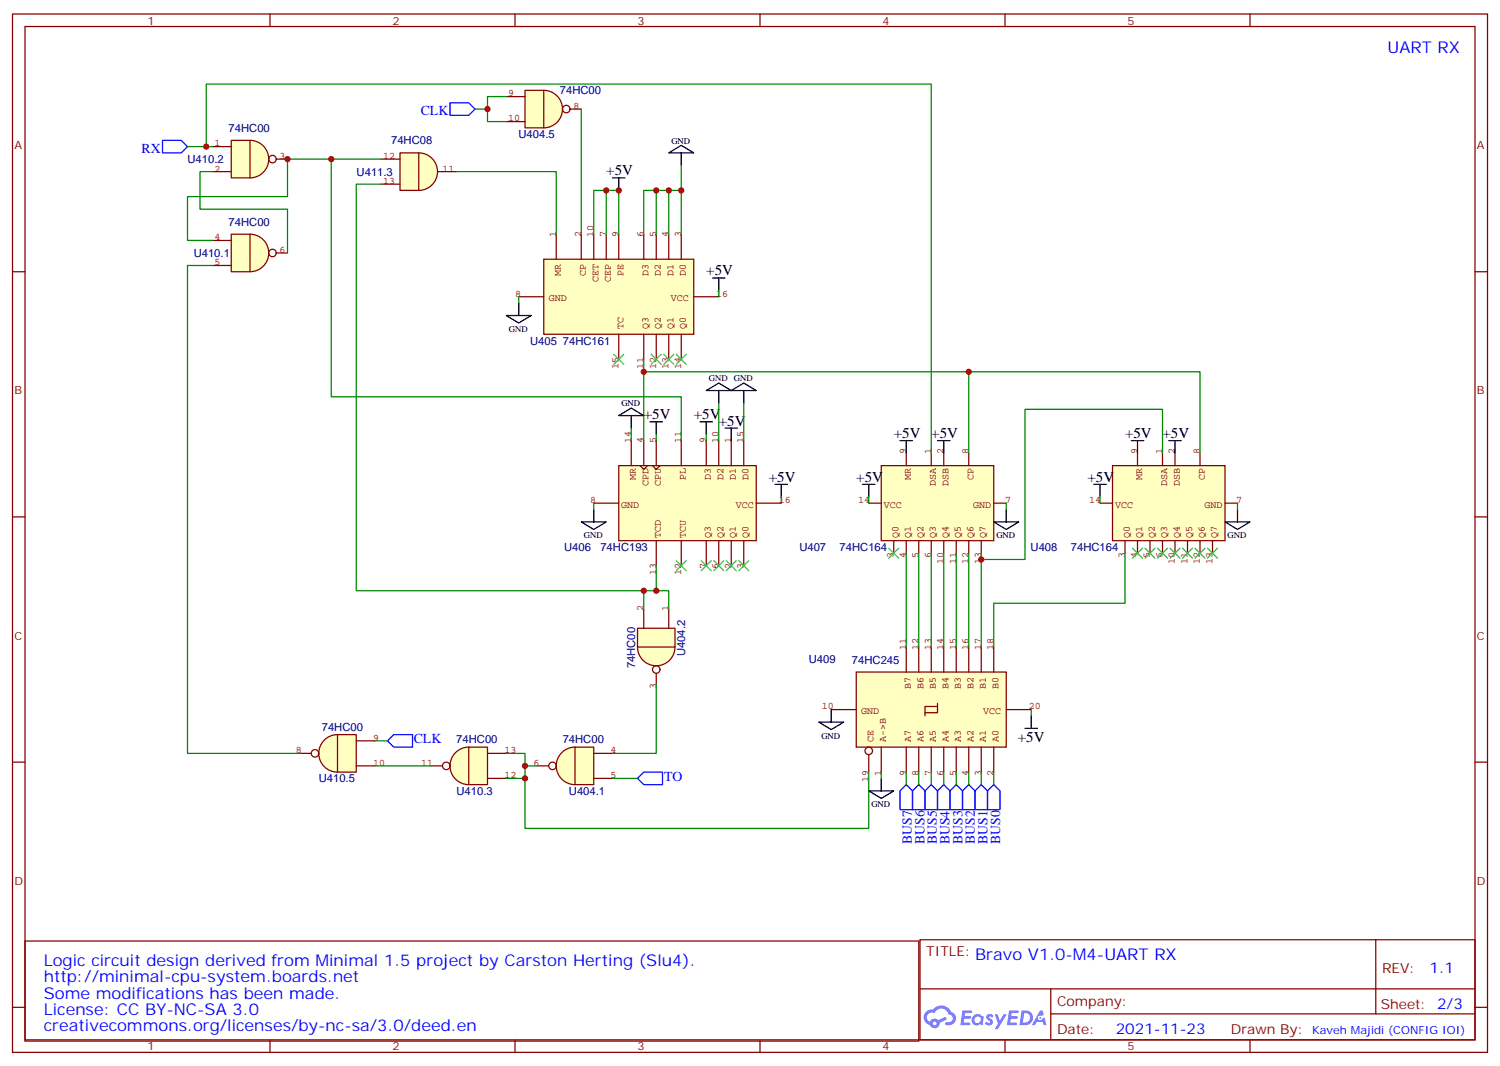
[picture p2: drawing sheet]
<svg xmlns="http://www.w3.org/2000/svg" width="423mm" height="301mm" viewBox="0 0 423 301" stroke-linecap="round" stroke-linejoin="round" font-family="sans-serif">
<g fill="none" stroke="#870000" stroke-width=".35">
<path d="M3.5 4h416.3v292.8h-416.3zM7.1 7.5h409.2v285.7h-409.2zM76.2 4v3.5M145.3 4v3.5M214.5 4v3.5M283.6 4v3.5M352.8 4v3.5M3.5 76.6h3.6M416.3 76.6h3.5M3.5 145.8h3.6M416.3 145.8h3.5M3.5 214.9h3.6"/>
<path d="M416.3 214.9h3.5M259.6 265h156.7v28.2h-156.7zM259.7 278.9h156.4M296.6 278.9v14.1M388.3 265v20.9M3.5 284.1h3.6M76.2 293.2v3.6M145.3 293.2v3.6M214.5 293.2v3.6M283.6 293.2v3.6M296.6 285.9h119.5M352.8 293.2v3.6"/>
<path d="M416.3 284.1h3.5"/>
</g>
<g fill="#5487ff">
<path d="M278.6 286.2a1.22 1.22 0 0 1 1.7 .2l-.3 .6a.47 .47 0 0 0-.4-.4 .47 .47 0 0 0-.5 .2l.1 .1a1.23 1.23 0 0 1 .8 2 1.44 1.44 0 0 1-2.1-.3l.5-.6 .7 .5a.29 .29 0 0 0 .4-.3 .29 .29 0 0 0-.3-.3 1.04 1.04 0 0 1-.6-1.7z"/>
<path d="M271.6 284.9h2.4l.3 .2-.1 .5-1.8 .1-.2 .8h1.6l.3 .4-.4 .4h-1.6l-.1 1.1h1.7l.2 .3-.2 .3-2.7 .1z"/>
<path d="M284.8 284.9h2.3l.4 .2-.2 .5-1.8 .1-.1 .8h1.5l.3 .4-.4 .4h-1.5l-.2 1.1h1.7l.2 .3-.2 .3-2.6 .1z"/>
<path d="M293.5 284.9h.7l.4 1.3-.6 .3a.69 .69 0 0 0-1.1 .3 .69 .69 0 0 0 .5 .9 .69 .69 0 0 0 .9-.6l.4-.2 .6 2.2h-.8l-.2-.9h-1.7l-.5 .9h-.9z"/>
<path d="M280.8 286h.7l.7 1.8 1.1-1.8h.8l-2.5 4.2h-.9l1-1.5z"/>
<path d="M288.3 284.9l-.6 4.2h1.4a2.11 2.11 0 0 0 2.4-2.1 2.11 2.11 0 0 0-2.5-2.1zM289 285.7a1.39 1.39 0 0 1 1.7 1.4 1.39 1.39 0 0 1-1.8 1.3h-.2z"/>
<path d="M274.6 286.6a1.54 1.54 0 0 0 0 2.1 1.54 1.54 0 0 0 2.1 .1l.6 .3 .3-2.3-.1-.3h-.5a1.49 1.49 0 0 0-2.4 .1zM274.9 287.6a.95 .95 0 0 1 1.9 0 .95 .95 0 0 1-1.9 0z"/>
<path d="M261.4 285.3a2.18 2.18 0 0 0 1 3.7 1.44 1.44 0 0 0 1.7 .9 1.44 1.44 0 0 0 1.1-1.4l2-1-.4-.8-1.9 1a1.47 1.47 0 0 0-2.5 .4 1.39 1.39 0 0 1-.6-1.9 1.39 1.39 0 0 1 2-.5 2.12 2.12 0 0 1 2.1-1.3 2.12 2.12 0 0 1 1.9 1.7 1.14 1.14 0 0 1 1.1 1.4 1.14 1.14 0 0 1-1.6 .7 .43 .43 0 0 0-.6 .4 .43 .43 0 0 0 .4 .5 1.98 1.98 0 0 0 2.6-1.2 1.98 1.98 0 0 0-1.3-2.6 3.1 3.1 0 0 0-5.2-.6l-.9 .1zM263.2 288.6a.55 .55 0 0 1 1.1 0 .55 .55 0 0 1-1.1 0z"/>
<circle cx="293.6" cy="287" r=".26"/>
</g>
<path d="M153.5 73.1h42.3v21.2h-42.3z" fill="#ffffc2" stroke="#850000" stroke-width=".35"/>
<g fill="none" stroke="#850000" stroke-width=".35">
<path d="M157 66v7.1M164 66v7.1M167.6 66v7.1M171.1 66v7.1M174.6 66v7.1M181.7 66v7.1M185.2 66v7.1M188.7 66v7.1M192.3 66v7.1M146.4 83.7h7.1M174.6 94.3v7M181.7 94.3v7"/>
<path d="M185.2 94.3v7M188.7 94.3v7M192.3 94.3v7M195.8 83.7h7"/>
</g>
<path d="M174.6 131.3h38.8v21.2h-38.8z" fill="#ffffc2" stroke="#850000" stroke-width=".35"/>
<g fill="none" stroke="#850000" stroke-width=".35">
<path d="M178.2 124.2v7.1M180.6 131.3l1.1 1.1 1-1.1M181.7 124.2v7.1M184.1 131.3l1.1 1.1 1.1-1.1M185.2 124.2v7.1M192.3 124.2v7.1M199.3 124.2v7.1M202.8 124.2v7.1M206.4 124.2v7.1M209.9 124.2v7.1M167.6 141.9h7M185.2 152.5v7"/>
<path d="M192.3 152.5v7M199.3 152.5v7M202.8 152.5v7M206.4 152.5v7M209.9 152.5v7M213.4 141.9h7.1"/>
</g>
<path d="M248.7 131.3h31.8v21.2h-31.8z" fill="#ffffc2" stroke="#850000" stroke-width=".35"/>
<g fill="none" stroke="#850000" stroke-width=".35">
<path d="M255.8 127.8v3.5M262.8 127.8v3.5M266.3 127.8v3.5M273.4 127.8v3.5M245.2 141.9h3.5M252.2 152.5v3.5M255.8 152.5v3.5M259.3 152.5v3.5M262.8 152.5v3.5M266.3 152.5v3.5M269.9 152.5v3.5M273.4 152.5v3.5"/>
<path d="M276.9 152.5v3.5M280.5 141.9h3.5"/>
</g>
<g fill="#ffffc2" stroke="#850000" stroke-width=".35">
<path d="M70.6 66a5.3 5.3 0 0 1 5.2 5.3 5.3 5.3 0 0 1-5.2 5.3z"/>
<path d="M65.3 66h5.3v10.6h-5.3z"/>
</g>
<g fill="none" stroke="#850000" stroke-width=".35">
<path d="M60 67.8h5.3M60 74.9h5.3M78 71.3h3.1"/>
<circle cx="76.9" cy="71.3" r="1.06"/>
</g>
<g fill="#ffffc2" stroke="#850000" stroke-width=".35">
<path d="M70.6 39.6a5.3 5.3 0 0 1 5.2 5.3 5.3 5.3 0 0 1-5.2 5.3z"/>
<path d="M65.3 39.6h5.3v10.6h-5.3z"/>
</g>
<g fill="none" stroke="#850000" stroke-width=".35">
<path d="M60 41.3h5.3M60 48.4h5.3M78 44.9h3.1"/>
<circle cx="76.9" cy="44.9" r="1.06"/>
</g>
<g fill="#ffffc2" stroke="#850000" stroke-width=".35">
<path d="M128.6 212.2a5.3 5.3 0 0 1 3.7-1.5v10.6a5.3 5.3 0 0 1-4.9-3.3 5.3 5.3 0 0 1 1.2-5.8z"/>
<path d="M132.3 210.7h5.3v10.6h-5.3z"/>
</g>
<g fill="none" stroke="#850000" stroke-width=".35">
<path d="M121.7 216h3.2M137.6 219.5h5.3M137.6 212.4h5.3"/>
<circle cx="125.9" cy="216" r="1.06"/>
</g>
<g fill="#ffffc2" stroke="#850000" stroke-width=".35">
<path d="M91.5 208.7a5.3 5.3 0 0 1 3.7-1.5v10.5a5.3 5.3 0 0 1-4.8-3.2 5.3 5.3 0 0 1 1.1-5.8z"/>
<path d="M95.2 207.2h5.3v10.5h-5.3z"/>
</g>
<g fill="none" stroke="#850000" stroke-width=".35">
<path d="M84.7 212.4h3.1M100.5 216h5.3M100.5 208.9h5.3"/>
<circle cx="88.9" cy="212.4" r="1.06"/>
</g>
<g fill="#ffffc2" stroke="#850000" stroke-width=".35">
<path d="M118.2 43.1a5.3 5.3 0 0 1 5.3 5.3 5.3 5.3 0 0 1-5.3 5.3z"/>
<path d="M112.9 43.1h5.3v10.6h-5.3z"/>
</g>
<path d="M107.6 44.9h5.3M107.6 51.9h5.3M123.5 48.4h5.3" fill="none" stroke="#850000" stroke-width=".35"/>
<path d="M52.9 41.3h7.1M60 48.4h-3.6v10.6h24.7v12.3M107.6 44.9h-26.5v10.6h-28.2v12.3h7.1" fill="none" stroke="#008700" stroke-width=".35"/>
<path d="M45.9 39.6h5.3l1.7 1.7-1.7 1.8h-5.3z" fill="none" stroke="#00f" stroke-width=".35"/>
<g fill="#ffffc2" stroke="#850000" stroke-width=".35">
<path d="M158.5 212.2a5.3 5.3 0 0 1 3.8-1.5v10.6a5.3 5.3 0 0 1-4.9-3.3 5.3 5.3 0 0 1 1.1-5.8z"/>
<path d="M162.3 210.7h5.3v10.6h-5.3z"/>
</g>
<g fill="none" stroke="#850000" stroke-width=".35">
<path d="M151.7 216h3.2M167.6 212.4h5.3M167.6 219.5h5.3"/>
<circle cx="155.9" cy="216" r="1.06"/>
</g>
<g fill="#ffffc2" stroke="#850000" stroke-width=".35">
<path d="M179.9 182.5h10.6a5.3 5.3 0 0 1-5.3 5.2 5.3 5.3 0 0 1-5.3-5.2z"/>
<path d="M179.9 177.2h10.6v5.3h-10.6z"/>
</g>
<g fill="none" stroke="#850000" stroke-width=".35">
<path d="M181.7 171.9v5.3M188.7 171.9v5.3M185.2 189.9v3.1"/>
<circle cx="185.2" cy="188.8" r="1.06"/>
</g>
<g fill="#ffffc2" stroke="#850000" stroke-width=".35">
<path d="M153.5 25.5a5.3 5.3 0 0 1 5.2 5.3 5.3 5.3 0 0 1-5.2 5.3z"/>
<path d="M148.2 25.5h5.3v10.6h-5.3z"/>
</g>
<g fill="none" stroke="#850000" stroke-width=".35">
<path d="M142.9 34.3h5.3M142.9 27.2h5.3M160.9 30.8h3.1"/>
<circle cx="159.8" cy="30.8" r="1.06"/>
</g>
<path d="M127 29h5.3l1.8 1.8-1.8 1.7h-5.3zM109.4 208.9l1.7-1.7h5.3v3.5h-5.3zM179.9 219.5l1.8-1.8h5.3v3.6h-5.3z" fill="none" stroke="#00f" stroke-width=".35"/>
<g fill="none" stroke="#008700" stroke-width=".35">
<path d="M134.1 30.8h3.5M142.9 27.2h-5.3v7.1h5.3M164 30.8v35.2M93.5 44.9v67h98.8v12.3M107.6 51.9h-7.1v114.7h81.2M128.8 48.4h28.2v17.6M171.1 53.7v12.3M185.2 53.7v12.3M188.7 53.7v12.3M192.3 46.6v7.1M167.6 66v-12.3h7v12.3M181.7 66v-12.3h10.6v12.3"/>
<path d="M146.4 83.7v1.7M202.8 81.9v1.8M181.7 101.3v22.9M202.8 113.7v10.5M209.9 113.7v10.5M178.2 120.7v3.5M185.2 122.5v1.7M199.3 122.5v1.7M167.6 141.9v1.8M185.2 159.5v7.1M220.5 140.1v1.8M181.7 171.9v-5.3h7v5.3"/>
<path d="M185.2 193v19.4h-12.3M105.8 208.9h3.6M148.2 216h3.5M172.9 219.5h7"/>
</g>
<g fill="none" stroke="#000" stroke-width=".35">
<path d="M172.9 50.2h3.5M174.6 50.2v3.5M188.7 43.1l3.6-2.1 3.5 2.1zM192.3 43.1v3.5M201.1 78.4h3.5M202.8 78.4v3.5M142.9 89h7l-3.5 2.1zM146.4 85.4v3.6M174.6 117.2l3.6-2.1 3.5 2.1zM178.2 117.2v3.5M183.4 119h3.6M185.2 119v3.5"/>
<path d="M197.6 119h3.5M199.3 110.1l3.5-2.1 3.6 2.1zM199.3 119v3.5M202.8 110.1v3.6M206.4 110.1l3.5-2.1 3.5 2.1zM209.9 110.1v3.6M204.6 120.7h3.5M206.4 120.7v3.5M218.7 136.6h3.5M220.5 136.6v3.5M164 147.2h7.1l-3.5 2.1zM167.6 143.7v3.5"/>
</g>
<g fill="none" stroke="#3c3" stroke-width=".35">
<path d="M173.2 99.9l2.8 2.8M176 99.9l-2.8 2.8M183.8 99.9l2.8 2.8M186.6 99.9l-2.8 2.8M187.3 99.9l2.8 2.8M190.1 99.9l-2.8 2.8M190.9 99.9l2.8 2.8M193.7 99.9l-2.8 2.8M190.9 158.1l2.8 2.8M193.7 158.1l-2.8 2.8M197.9 158.1l2.8 2.8M200.7 158.1l-2.8 2.8"/>
<path d="M201.4 158.1l2.9 2.8M204.3 158.1l-2.9 2.8M205 158.1l2.8 2.8M207.8 158.1l-2.8 2.8M208.5 158.1l2.8 2.8M211.3 158.1l-2.8 2.8"/>
</g>
<path d="M314 131.3h31.7v21.2h-31.7z" fill="#ffffc2" stroke="#850000" stroke-width=".35"/>
<g fill="none" stroke="#850000" stroke-width=".35">
<path d="M321 127.8v3.5M328.1 127.8v3.5M331.6 127.8v3.5M338.7 127.8v3.5M310.4 141.9h3.6M317.5 152.5v3.5M321 152.5v3.5M324.6 152.5v3.5M328.1 152.5v3.5M331.6 152.5v3.5M335.1 152.5v3.5M338.7 152.5v3.5"/>
<path d="M342.2 152.5v3.5M345.7 141.9h3.5"/>
</g>
<g fill="none" stroke="#000" stroke-width=".35">
<path d="M243.4 136.6h3.5M245.2 136.6v3.5M254 124.2h3.5M255.8 124.2v3.6M264.6 124.2h3.5M266.3 124.2v3.6M308.7 136.6h3.5M310.4 136.6v3.5M319.3 124.2h3.5M321 124.2v3.6M329.8 124.2h3.6M331.6 124.2v3.6"/>
<path d="M280.5 147.2h7l-3.5 2.1zM284 143.7v3.5M345.7 147.2h7.1l-3.6 2.1zM349.2 143.7v3.5"/>
</g>
<path d="M58.2 41.3v-17.6h204.6v104.1M181.7 104.8h91.7v23M273.4 104.8h65.3v23" fill="none" stroke="#008700" stroke-width=".35"/>
<g fill="none" stroke="#3c3" stroke-width=".35">
<path d="M319.6 154.6l2.8 2.8M322.4 154.6l-2.8 2.8M323.1 154.6l2.9 2.8M326 154.6l-2.9 2.8M326.7 154.6l2.8 2.8M329.5 154.6l-2.8 2.8M330.2 154.6l2.8 2.8M333 154.6l-2.8 2.8M333.7 154.6l2.8 2.8M336.5 154.6l-2.8 2.8M337.3 154.6l2.8 2.8M340.1 154.6l-2.8 2.8"/>
<path d="M340.8 154.6l2.8 2.8M343.6 154.6l-2.8 2.8"/>
</g>
<path d="M241.7 189.5h42.3v21.2h-42.3z" fill="#ffffc2" stroke="#850000" stroke-width=".35"/>
<g fill="none" stroke="#850000" stroke-width=".35">
<path d="M255.8 182.5v7M259.3 182.5v7M262.8 182.5v7M264.6 199.2v1.8h-3.5M264.6 198.3v.9h-3.5v2.7M266.3 182.5v7M269.9 182.5v7M273.4 182.5v7M276.9 182.5v7M280.5 182.5v7M234.6 200.1h7.1M245.2 212.8v4.9"/>
<path d="M248.7 210.7v7M255.8 210.7v7M259.3 210.7v7M262.8 210.7v7M266.3 210.7v7M269.9 210.7v7M273.4 210.7v7M276.9 210.7v7M280.5 210.7v7M284 200.1h7"/>
<circle cx="245.2" cy="211.7" r="1.06"/>
</g>
<g fill="none" stroke="#008700" stroke-width=".35">
<path d="M60 74.9h-7.1v137.5h31.8M328.1 127.8v-12.4h-38.8v42.4h-12.4M245.2 140.1v1.8M255.8 156v26.5M259.3 156v26.5M262.8 156v26.5M266.3 156v26.5M269.9 156v26.5M273.4 156v26.5M276.9 156v26.5M284 141.9v1.8M310.4 140.1v1.8"/>
<path d="M317.5 156v14.1h-37v12.4M349.2 141.9v1.8M105.8 216h15.9M142.9 212.4h5.3v7.1h-5.3M245.2 217.7v15.9h-97v-14.1M248.7 217.7v1.8M255.8 217.7v3.6M259.3 217.7v3.6M262.8 217.7v3.6M266.3 217.7v3.6M269.9 217.7v3.6M273.4 217.7v3.6"/>
<path d="M276.9 217.7v3.6M280.5 217.7v3.6M291 200.1v1.8"/>
</g>
<path d="M250.8 154.6l2.8 2.8M253.6 154.6l-2.8 2.8" fill="none" stroke="#3c3" stroke-width=".35"/>
<path d="M255.8 221.3l1.7 1.7v5.3h-3.5v-5.3zM259.3 221.3l1.8 1.7v5.3h-3.6v-5.3zM262.8 221.3l1.8 1.7v5.3h-3.5v-5.3zM266.3 221.3l1.8 1.7v5.3h-3.5v-5.3zM268.1 223l1.8-1.7 1.7 1.7v5.3h-3.5zM271.6 223l1.8-1.7 1.8 1.7v5.3h-3.6zM275.2 223l1.7-1.7 1.8 1.7v5.3h-3.5zM278.7 223l1.8-1.7 1.7 1.7v5.3h-3.5z" fill="none" stroke="#00f" stroke-width=".35"/>
<path d="M231.1 203.6h7l-3.5 2.1zM234.6 200.1v3.5M248.7 219.5v3.5M289.3 205.4h3.5M291 201.9v3.5M245.2 223h7l-3.5 2.1z" fill="none" stroke="#000" stroke-width=".35"/>
<path d="M7.1 265.4h252.2v28.2h-252.2z" fill="none" stroke="#870000" stroke-width=".35"/>
<g fill="#c00">
<circle cx="137.6" cy="30.8" r=".88"/>
<circle cx="81.1" cy="44.9" r=".88"/>
<circle cx="174.6" cy="53.7" r=".88"/>
<circle cx="171.1" cy="53.7" r=".88"/>
<circle cx="188.7" cy="53.7" r=".88"/>
<circle cx="185.2" cy="53.7" r=".88"/>
<circle cx="192.3" cy="53.7" r=".88"/>
<circle cx="93.5" cy="44.9" r=".88"/>
<circle cx="185.2" cy="166.6" r=".88"/>
<circle cx="181.7" cy="166.6" r=".88"/>
<circle cx="181.7" cy="104.8" r=".88"/>
<circle cx="273.4" cy="104.8" r=".88"/>
<circle cx="58.2" cy="41.3" r=".88"/>
<circle cx="148.2" cy="216" r=".88"/>
<circle cx="276.9" cy="157.8" r=".88"/>
<circle cx="148.2" cy="219.5" r=".88"/>
</g>
<g font-size="4.6" fill="#00f">
<text x="391.6" y="14.9">UART RX</text>
<text x="12.3" y="272.4">Logic circuit design derived from Minimal 1.5 project by Carston Herting (Slu4).</text>
<text x="275.2" y="270.7">Bravo V1.0-M4-UART RX</text>
<text x="12.3" y="277">http://minimal-cpu-system.boards.net</text>
<text x="12.3" y="281.6">Some modifications has been made.</text>
<text x="12.3" y="286.2">License: CC BY-NC-SA 3.0</text>
<text x="12.3" y="290.8">creativecommons.org/licenses/by-nc-sa/3.0/deed.en</text>
</g>
<g font-size="4.2">
<text x="171.1" y="49.5">+5V</text>
<text x="199.3" y="77.7">+5V</text>
<text x="181.7" y="118.3">+5V</text>
<text x="195.8" y="118.3">+5V</text>
<text x="202.8" y="120">+5V</text>
<text x="252.2" y="123.5">+5V</text>
<text x="262.8" y="123.5">+5V</text>
<text x="317.5" y="123.5">+5V</text>
<text x="328.1" y="123.5">+5V</text>
<text x="217" y="135.9">+5V</text>
<text x="241.7" y="135.9">+5V</text>
<text x="306.9" y="135.9">+5V</text>
<text x="287.3" y="209.3">+5V</text>
</g>
<g font-size="4.2" fill="#00f">
<text x="403.4" y="274.3">1.1</text>
<text x="314.9" y="291.6">2021-11-23</text>
</g>
<g font-size="3.9" fill="#00f">
<text x="118.7" y="32.5">CLK</text>
<text x="40" y="43.1">RX</text>
<text x="116.8" y="209.4">CLK</text>
<text x="187.4" y="220.2">TO</text>
<text x="257.4" y="238" transform="rotate(-90 257.4 238)">BUS7</text>
<text x="260.9" y="238" transform="rotate(-90 260.9 238)">BUS6</text>
<text x="264.4" y="238" transform="rotate(-90 264.4 238)">BUS5</text>
<text x="268" y="238.1" transform="rotate(-90 268 238.1)">BUS4</text>
<text x="271.6" y="238" transform="rotate(-90 271.6 238)">BUS3</text>
<text x="275.2" y="238" transform="rotate(-90 275.2 238)">BUS2</text>
<text x="278.7" y="238" transform="rotate(-90 278.7 238)">BUS1</text>
<text x="282.2" y="238" transform="rotate(-90 282.2 238)">BUS0</text>
</g>
<g font-size="3.9" fill="#800">
<text x="261.4" y="269.6">TITLE:</text>
<text x="390" y="274.3">REV:</text>
<text x="298.3" y="283.8">Company:</text>
<text x="389.7" y="284.4">Sheet: 2/3</text>
<text x="298.3" y="291.5">Date:</text>
<text x="347.4" y="291.6">Drawn By:</text>
</g>
<g font-size="3.2" fill="#800">
<text x="41.6" y="6.9">1</text>
<text x="110.8" y="6.9">2</text>
<text x="179.9" y="6.9">3</text>
<text x="249.1" y="6.9">4</text>
<text x="318.2" y="6.9">5</text>
<text x="4.1" y="42.1">A</text>
<text x="416.8" y="42.1">A</text>
<text x="4.1" y="111.2">B</text>
<text x="416.8" y="111.2">B</text>
<text x="4.1" y="180.3">C</text>
<text x="416.8" y="180.3">C</text>
<text x="4.1" y="249.5">D</text>
<text x="416.8" y="249.5">D</text>
<text x="41.6" y="296.2">1</text>
<text x="110.8" y="296.2">2</text>
<text x="179.9" y="296.2">3</text>
<text x="249.1" y="296.2">4</text>
<text x="318.2" y="296.2">5</text>
</g>
<g font-size="3.2" fill="#000080">
<text x="158" y="26.6">74HC00</text>
<text x="64.5" y="37.2">74HC00</text>
<text x="110.4" y="40.7">74HC08</text>
<text x="146.3" y="39">U404.5</text>
<text x="52.9" y="46">U410.2</text>
<text x="100.7" y="49.5">U411.3</text>
<text x="64.5" y="63.7">74HC00</text>
<text x="54.7" y="72.5">U410.1</text>
<text x="149.6" y="97.2">U405</text>
<text x="158.9" y="97.2">74HC161</text>
<text x="159.2" y="155.4">U406</text>
<text x="169.4" y="155.4">74HC193</text>
<text x="225.6" y="155.4">U407</text>
<text x="237" y="155.4">74HC164</text>
<text x="290.9" y="155.4">U408</text>
<text x="302.2" y="155.4">74HC164</text>
<text x="193.4" y="185.1" transform="rotate(-90 193.4 185.1)">U404.2</text>
<text x="179.3" y="188.5" transform="rotate(-90 179.3 188.5)">74HC00</text>
<text x="228.3" y="187">U409</text>
<text x="240.4" y="187.1">74HC245</text>
<text x="90.8" y="206.1">74HC00</text>
<text x="128.8" y="209.6">74HC00</text>
<text x="158.8" y="209.6">74HC00</text>
<text x="89.9" y="220.6">U410.5</text>
<text x="128.8" y="224.2">U410.3</text>
<text x="160.6" y="224.2">U404.1</text>
</g>
<text font-size="3.2" fill="#00f" x="370.3" y="291.6">Kaveh Majidi (CONFIG IOI)</text>
<g font-size="2.8" fill="#840000">
<text x="143.4" y="27.2">9</text>
<text x="143.4" y="34.3">10</text>
<text x="161.8" y="30.7">8</text>
<text x="60.5" y="41.3">1</text>
<text x="78.9" y="44.8">3</text>
<text x="108.1" y="44.8">12</text>
<text x="60.5" y="48.4">2</text>
<text x="108.1" y="51.9">13</text>
<text x="124.8" y="48.4">11</text>
<text x="60.5" y="67.8">4</text>
<text x="78.9" y="71.3">6</text>
<text x="157" y="66.7" transform="rotate(-90 157 66.7)">1</text>
<text x="164" y="66.7" transform="rotate(-90 164 66.7)">2</text>
<text x="167.5" y="66.7" transform="rotate(-90 167.5 66.7)">10</text>
<text x="171.1" y="66.7" transform="rotate(-90 171.1 66.7)">7</text>
<text x="174.6" y="66.7" transform="rotate(-90 174.6 66.7)">9</text>
<text x="181.6" y="66.7" transform="rotate(-90 181.6 66.7)">6</text>
<text x="185.2" y="66.7" transform="rotate(-90 185.2 66.7)">5</text>
<text x="188.7" y="66.7" transform="rotate(-90 188.7 66.7)">4</text>
<text x="192.2" y="66.7" transform="rotate(-90 192.2 66.7)">3</text>
<text x="60.5" y="74.8">5</text>
<text x="158.3" y="77.9" transform="rotate(-90 158.3 77.9)">MR</text>
<text x="165.4" y="77.9" transform="rotate(-90 165.4 77.9)">CP</text>
<text x="175.9" y="77.9" transform="rotate(-90 175.9 77.9)">PE</text>
<text x="183" y="77.9" transform="rotate(-90 183 77.9)">D3</text>
<text x="186.5" y="77.9" transform="rotate(-90 186.5 77.9)">D2</text>
<text x="190.1" y="77.9" transform="rotate(-90 190.1 77.9)">D1</text>
<text x="193.6" y="77.9" transform="rotate(-90 193.6 77.9)">D0</text>
<text x="145.4" y="83.6">8</text>
<text x="168.9" y="79.6" transform="rotate(-90 168.9 79.6)">CET</text>
<text x="172.4" y="79.6" transform="rotate(-90 172.4 79.6)">CEP</text>
<text x="202.1" y="83.6">16</text>
<text x="154.9" y="85">GND</text>
<text x="189.3" y="85">VCC</text>
<text x="175.9" y="92.9" transform="rotate(-90 175.9 92.9)">TC</text>
<text x="183" y="92.9" transform="rotate(-90 183 92.9)">Q3</text>
<text x="186.5" y="92.9" transform="rotate(-90 186.5 92.9)">Q2</text>
<text x="190.1" y="92.9" transform="rotate(-90 190.1 92.9)">Q1</text>
<text x="193.6" y="92.9" transform="rotate(-90 193.6 92.9)">Q0</text>
<text x="174.6" y="104" transform="rotate(-90 174.6 104)">15</text>
<text x="181.6" y="104" transform="rotate(-90 181.6 104)">11</text>
<text x="185.2" y="104" transform="rotate(-90 185.2 104)">12</text>
<text x="188.7" y="104" transform="rotate(-90 188.7 104)">13</text>
<text x="192.2" y="104" transform="rotate(-90 192.2 104)">14</text>
<text x="178.1" y="125" transform="rotate(-90 178.1 125)">14</text>
<text x="181.6" y="125" transform="rotate(-90 181.6 125)">4</text>
<text x="185.2" y="125" transform="rotate(-90 185.2 125)">5</text>
<text x="192.2" y="125" transform="rotate(-90 192.2 125)">11</text>
<text x="199.3" y="125" transform="rotate(-90 199.3 125)">9</text>
<text x="202.8" y="125" transform="rotate(-90 202.8 125)">10</text>
<text x="206.3" y="125" transform="rotate(-90 206.3 125)">1</text>
<text x="209.9" y="125" transform="rotate(-90 209.9 125)">15</text>
<text x="255.7" y="128.1" transform="rotate(-90 255.7 128.1)">9</text>
<text x="262.8" y="128.1" transform="rotate(-90 262.8 128.1)">1</text>
<text x="266.3" y="128.1" transform="rotate(-90 266.3 128.1)">2</text>
<text x="273.4" y="128.1" transform="rotate(-90 273.4 128.1)">8</text>
<text x="321" y="128.1" transform="rotate(-90 321 128.1)">9</text>
<text x="328" y="128.1" transform="rotate(-90 328 128.1)">1</text>
<text x="331.6" y="128.1" transform="rotate(-90 331.6 128.1)">2</text>
<text x="338.6" y="128.1" transform="rotate(-90 338.6 128.1)">8</text>
<text x="179.5" y="135.4" transform="rotate(-90 179.5 135.4)">MR</text>
<text x="183" y="137.1" transform="rotate(-90 183 137.1)">CPD</text>
<text x="186.5" y="137.1" transform="rotate(-90 186.5 137.1)">CPU</text>
<text x="193.6" y="135.4" transform="rotate(-90 193.6 135.4)">PL</text>
<text x="200.6" y="135.4" transform="rotate(-90 200.6 135.4)">D3</text>
<text x="204.2" y="135.4" transform="rotate(-90 204.2 135.4)">D2</text>
<text x="207.7" y="135.4" transform="rotate(-90 207.7 135.4)">D1</text>
<text x="211.2" y="135.4" transform="rotate(-90 211.2 135.4)">D0</text>
<text x="257.1" y="135.4" transform="rotate(-90 257.1 135.4)">MR</text>
<text x="264.1" y="137.1" transform="rotate(-90 264.1 137.1)">DSA</text>
<text x="267.7" y="137.1" transform="rotate(-90 267.7 137.1)">DSB</text>
<text x="274.7" y="135.4" transform="rotate(-90 274.7 135.4)">CP</text>
<text x="322.4" y="135.4" transform="rotate(-90 322.4 135.4)">MR</text>
<text x="329.4" y="137.1" transform="rotate(-90 329.4 137.1)">DSA</text>
<text x="332.9" y="137.1" transform="rotate(-90 332.9 137.1)">DSB</text>
<text x="340" y="135.4" transform="rotate(-90 340 135.4)">CP</text>
<text x="166.6" y="141.9">8</text>
<text x="175.3" y="143.2">GND</text>
<text x="207.6" y="143.2">VCC</text>
<text x="219.8" y="141.9">16</text>
<text x="242.1" y="141.9">14</text>
<text x="249.4" y="143.2">VCC</text>
<text x="274.7" y="143.2">GND</text>
<text x="283.6" y="141.9">7</text>
<text x="307.4" y="141.9">14</text>
<text x="314.7" y="143.2">VCC</text>
<text x="339.9" y="143.2">GND</text>
<text x="348.9" y="141.9">7</text>
<text x="186.5" y="151.8" transform="rotate(-90 186.5 151.8)">TCD</text>
<text x="193.6" y="151.8" transform="rotate(-90 193.6 151.8)">TCU</text>
<text x="200.6" y="151.8" transform="rotate(-90 200.6 151.8)">Q3</text>
<text x="204.2" y="151.8" transform="rotate(-90 204.2 151.8)">Q2</text>
<text x="207.7" y="151.8" transform="rotate(-90 207.7 151.8)">Q1</text>
<text x="211.2" y="151.8" transform="rotate(-90 211.2 151.8)">Q0</text>
<text x="253.6" y="151.8" transform="rotate(-90 253.6 151.8)">Q0</text>
<text x="257.1" y="151.8" transform="rotate(-90 257.1 151.8)">Q1</text>
<text x="260.6" y="151.8" transform="rotate(-90 260.6 151.8)">Q2</text>
<text x="264.1" y="151.8" transform="rotate(-90 264.1 151.8)">Q3</text>
<text x="267.7" y="151.8" transform="rotate(-90 267.7 151.8)">Q4</text>
<text x="271.2" y="151.8" transform="rotate(-90 271.2 151.8)">Q5</text>
<text x="274.7" y="151.8" transform="rotate(-90 274.7 151.8)">Q6</text>
<text x="278.3" y="151.8" transform="rotate(-90 278.3 151.8)">Q7</text>
<text x="318.8" y="151.8" transform="rotate(-90 318.8 151.8)">Q0</text>
<text x="322.4" y="151.8" transform="rotate(-90 322.4 151.8)">Q1</text>
<text x="325.9" y="151.8" transform="rotate(-90 325.9 151.8)">Q2</text>
<text x="329.4" y="151.8" transform="rotate(-90 329.4 151.8)">Q3</text>
<text x="332.9" y="151.8" transform="rotate(-90 332.9 151.8)">Q4</text>
<text x="336.5" y="151.8" transform="rotate(-90 336.5 151.8)">Q5</text>
<text x="340" y="151.8" transform="rotate(-90 340 151.8)">Q6</text>
<text x="343.5" y="151.8" transform="rotate(-90 343.5 151.8)">Q7</text>
<text x="199.3" y="160.5" transform="rotate(-90 199.3 160.5)">7</text>
<text x="202.8" y="160.5" transform="rotate(-90 202.8 160.5)">6</text>
<text x="206.3" y="160.5" transform="rotate(-90 206.3 160.5)">2</text>
<text x="209.9" y="160.5" transform="rotate(-90 209.9 160.5)">3</text>
<text x="252.2" y="157.3" transform="rotate(-90 252.2 157.3)">3</text>
<text x="255.7" y="157.3" transform="rotate(-90 255.7 157.3)">4</text>
<text x="259.3" y="157.3" transform="rotate(-90 259.3 157.3)">5</text>
<text x="262.8" y="157.3" transform="rotate(-90 262.8 157.3)">6</text>
<text x="266.3" y="159" transform="rotate(-90 266.3 159)">10</text>
<text x="269.8" y="159" transform="rotate(-90 269.8 159)">11</text>
<text x="273.4" y="159" transform="rotate(-90 273.4 159)">12</text>
<text x="276.9" y="159" transform="rotate(-90 276.9 159)">13</text>
<text x="317.5" y="157.3" transform="rotate(-90 317.5 157.3)">3</text>
<text x="321" y="157.3" transform="rotate(-90 321 157.3)">4</text>
<text x="324.5" y="157.3" transform="rotate(-90 324.5 157.3)">5</text>
<text x="328" y="157.3" transform="rotate(-90 328 157.3)">6</text>
<text x="331.6" y="159" transform="rotate(-90 331.6 159)">10</text>
<text x="335.1" y="159" transform="rotate(-90 335.1 159)">11</text>
<text x="338.6" y="159" transform="rotate(-90 338.6 159)">12</text>
<text x="342.2" y="159" transform="rotate(-90 342.2 159)">13</text>
<text x="185.2" y="162.2" transform="rotate(-90 185.2 162.2)">13</text>
<text x="192.2" y="162.2" transform="rotate(-90 192.2 162.2)">12</text>
<text x="181.6" y="172.4" transform="rotate(-90 181.6 172.4)">2</text>
<text x="188.7" y="172.4" transform="rotate(-90 188.7 172.4)">1</text>
<text x="255.7" y="183.2" transform="rotate(-90 255.7 183.2)">11</text>
<text x="259.3" y="183.2" transform="rotate(-90 259.3 183.2)">12</text>
<text x="262.8" y="183.2" transform="rotate(-90 262.8 183.2)">13</text>
<text x="266.3" y="183.2" transform="rotate(-90 266.3 183.2)">14</text>
<text x="269.8" y="183.2" transform="rotate(-90 269.8 183.2)">15</text>
<text x="273.4" y="183.2" transform="rotate(-90 273.4 183.2)">16</text>
<text x="276.9" y="183.2" transform="rotate(-90 276.9 183.2)">17</text>
<text x="280.4" y="183.2" transform="rotate(-90 280.4 183.2)">18</text>
<text x="185.2" y="194.2" transform="rotate(-90 185.2 194.2)">3</text>
<text x="257.1" y="194.3" transform="rotate(-90 257.1 194.3)">B7</text>
<text x="260.6" y="194.3" transform="rotate(-90 260.6 194.3)">B6</text>
<text x="264.1" y="194.3" transform="rotate(-90 264.1 194.3)">B5</text>
<text x="267.7" y="194.3" transform="rotate(-90 267.7 194.3)">B4</text>
<text x="271.2" y="194.3" transform="rotate(-90 271.2 194.3)">B3</text>
<text x="274.7" y="194.3" transform="rotate(-90 274.7 194.3)">B2</text>
<text x="278.3" y="194.3" transform="rotate(-90 278.3 194.3)">B1</text>
<text x="281.8" y="194.3" transform="rotate(-90 281.8 194.3)">B0</text>
<text x="231.9" y="200.1">10</text>
<text x="243.1" y="201.4">GND</text>
<text x="277.5" y="201.4">VCC</text>
<text x="290.3" y="200.1">20</text>
<text x="105.3" y="208.9">9</text>
<text x="246.5" y="209.3" transform="rotate(-90 246.5 209.3)">CE</text>
<text x="250" y="209.3" transform="rotate(-90 250 209.3)">A-&gt;B</text>
<text x="257.1" y="209.3" transform="rotate(-90 257.1 209.3)">A7</text>
<text x="260.6" y="209.3" transform="rotate(-90 260.6 209.3)">A6</text>
<text x="264.1" y="209.3" transform="rotate(-90 264.1 209.3)">A5</text>
<text x="267.7" y="209.3" transform="rotate(-90 267.7 209.3)">A4</text>
<text x="271.2" y="209.3" transform="rotate(-90 271.2 209.3)">A3</text>
<text x="274.7" y="209.3" transform="rotate(-90 274.7 209.3)">A2</text>
<text x="278.3" y="209.3" transform="rotate(-90 278.3 209.3)">A1</text>
<text x="281.8" y="209.3" transform="rotate(-90 281.8 209.3)">A0</text>
<text x="83.5" y="212.4">8</text>
<text x="105.3" y="215.9">10</text>
<text x="118.9" y="215.9">11</text>
<text x="142.3" y="212.4">13</text>
<text x="150.5" y="215.9">6</text>
<text x="172.3" y="212.4">4</text>
<text x="142.3" y="219.5">12</text>
<text x="172.3" y="219.5">5</text>
<text x="245.1" y="220.4" transform="rotate(-90 245.1 220.4)">19</text>
<text x="248.7" y="218.7" transform="rotate(-90 248.7 218.7)">1</text>
<text x="255.7" y="218.7" transform="rotate(-90 255.7 218.7)">9</text>
<text x="259.3" y="218.7" transform="rotate(-90 259.3 218.7)">8</text>
<text x="262.8" y="218.7" transform="rotate(-90 262.8 218.7)">7</text>
<text x="266.3" y="218.7" transform="rotate(-90 266.3 218.7)">6</text>
<text x="269.8" y="218.7" transform="rotate(-90 269.8 218.7)">5</text>
<text x="273.4" y="218.7" transform="rotate(-90 273.4 218.7)">4</text>
<text x="276.9" y="218.7" transform="rotate(-90 276.9 218.7)">3</text>
<text x="280.4" y="218.7" transform="rotate(-90 280.4 218.7)">2</text>
</g>
<g font-size="2.5">
<text x="189.5" y="40.5">GND</text>
<text x="143.6" y="93.6">GND</text>
<text x="200" y="107.5">GND GND</text>
<text x="175.4" y="114.6">GND</text>
<text x="164.8" y="151.8">GND</text>
<text x="281.2" y="151.8">GND</text>
<text x="346.5" y="151.8">GND</text>
<text x="231.8" y="208.3">GND</text>
<text x="245.9" y="227.7">GND</text>
</g>
</svg>
